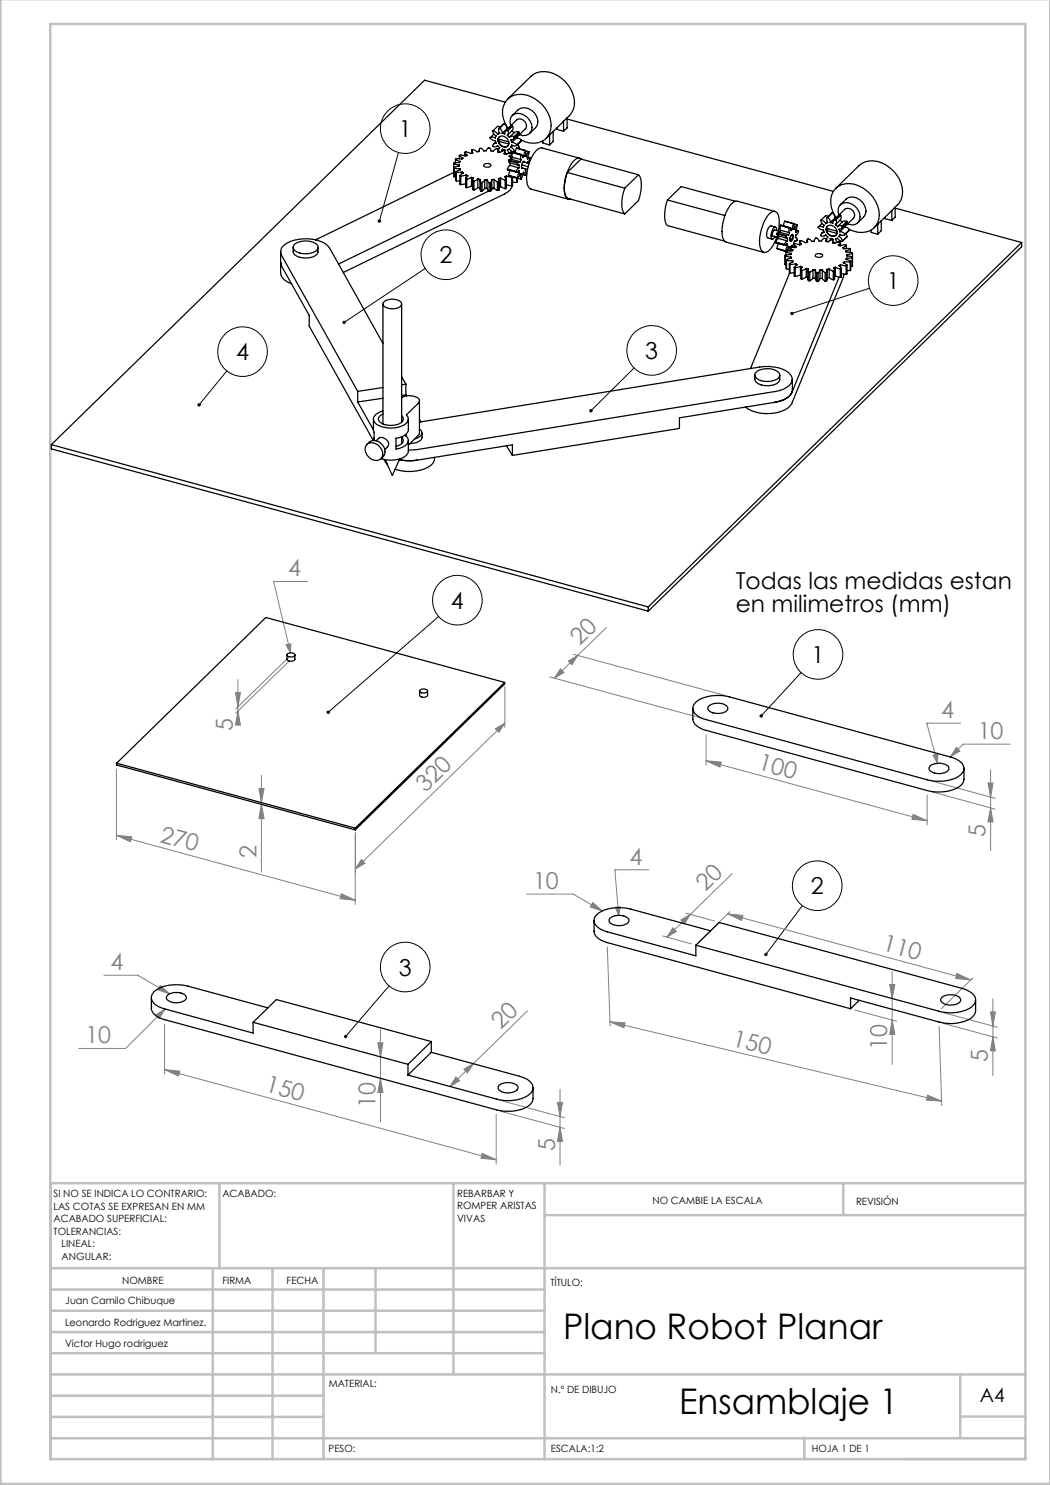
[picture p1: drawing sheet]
<svg xmlns="http://www.w3.org/2000/svg" width="210mm" height="297mm" viewBox="0 0 210 297" stroke-linecap="round" stroke-linejoin="round" font-family="sans-serif">
<g fill="none" stroke="#000" stroke-width=".2">
<path d="M79.7 30.5l-3.8 13.7M85.1 53.7l-16.3 10.8M173.9 57.6l-15.5 5.1M45.4 74.2l-5.6 6.8M126.8 73.6l-8.6 8.6M87.7 123.3l-22 19.1M160.2 134.5l-8 8.7M77.8 197.2l-8.7 10.1M160.5 181.1l-7.3 9.8"/>
<circle cx="81" cy="25.7" r="5"/>
<circle cx="89.2" cy="50.9" r="5"/>
<circle cx="178.6" cy="56.1" r="5"/>
<circle cx="48.5" cy="70.3" r="5"/>
<circle cx="130.3" cy="70.1" r="4.9"/>
<circle cx="91.5" cy="120.1" r="5"/>
<circle cx="163.6" cy="130.9" r="5"/>
<circle cx="163.4" cy="177.1" r="5"/>
<circle cx="81" cy="193.4" r="5"/>
</g>
<g fill="none" stroke="#808080" stroke-width=".2">
<path d="M61.5 116.3h-6.8l3.4 14.3M47.1 138.5h1l-.5 2.9zM47.6 135.9v6.5M57.2 129l1-.2-.1 1.8zM57.7 132.3l-10.6 10.4M57.7 131.4l-10.6 10.4M101 137.3v8.2M110 135.4l30.4 8.2M112.1 133.8l.7 .7-1.9 1.1zM113.7 132.2l1.8-1.1-1.1 1.9zM114.7 130.8l30.3 8.3M115.5 131.1l-4.6 4.5"/>
<path d="M121.3 125.5l-5.8 5.6M23.3 153.8v14.1M47.6 142.2l.5 2.8h-1zM51.8 157.7h1l-.5 2.8zM52.3 155.1v19.3M99.1 145.8l1.9-1.2-1.2 1.9zM101 144.6l-29.9 29.2M141.2 152.1l3.1 .3-.3 1zM141.2 147v6M141.2 152.1l44.2 12M185.4 159v6M186.3 156.2l12.7 3.5"/>
<path d="M186.3 158.4l12.7 3.4M186.6 151.1l1-.3-.1 1.8zM189.2 151.2h.1M191.3 149.5l.7 .7-1.9 1.1zM192.1 144.6h-6.8l2.2 8M197.6 156.6h1l-.5 2.8zM198.1 154v16.1M202 148.8h-9.3l-2.6 2.5M23.3 167.1l3.1 .3-.3 .9zM23.3 167.1l47.7 13M52.3 160.9l.5 2.8h-1zM68.3 178.7l2.7 1.4-3-.4z"/>
<path d="M71 166.8v14.1M71.1 166.5v8.1M72.3 171.9l.7 .7-1.9 1.2zM105.3 178.8h9.4l5.8 3.4M129.7 174h-6.7l.7 9.1M146.4 174.7l-8.3 8.2M182.6 162.9l2.8 1.2-3-.2zM198.1 161.6l.5 2.8h-1zM20.8 195h6.8l6.3 3.8M32 197.1l1.9 1.7-2.4-.9zM118.6 180.5l1.9 1.7-2.5-.8zM121.5 189.4l.5 15.8"/>
<path d="M123.1 181.5l1-.1-.4 1.7zM132.5 187.2l5.8 1.6M134.6 185.6l.7 .7-1.9 1.1zM136.2 184l1.9-1.1-1.2 1.8zM137.2 182.6l5.7 1.6M138.1 182.9l-4.7 4.5M145.5 182.8l3.1 .3-.3 1zM145.5 182.8l48.7 13.2M146 182.3l-6.4 6.3M177.9 196.9h1.1l-.6 2.8zM178.4 194.3v18.6M191.4 194.7l2.8 1.3-3.1-.3z"/>
<path d="M194.6 195.5l-6.3 6.3M198.6 199.8v15.3M31.1 203l1.9-1.1-1.2 1.8zM32.9 213.9l3.1 .3-.3 1zM32.9 204.8v10M32.9 213.9l66.3 18M33 201.9l-7.9 7.8h-9.3M33.9 202h.1M75.6 208.6h1l-.5 2.8zM76.1 215.7l.5 2.8h-1zM76.1 205.9v18.4M91.2 215.4l.7 .7-1.9 1.2z"/>
<path d="M92.8 213.9l1.9-1.2-1.2 1.9zM105.5 202.2l-15.5 15.1M112 217.9v15.1M122 204.4l3 .2-.2 1zM122 204.4l66.3 15.8M171 202l8.3 2.3M178.4 204l.6 2.9h-1.1zM185.5 219l2.8 1.2-3-.2zM187.8 205.3l.5 15.8M188.7 202.5l10.8 3M188.7 204.7l10.8 2.9M198.1 202.4h1l-.5 2.8z"/>
<path d="M198.6 207.4l.5 2.8h-1zM96.4 230.7l2.8 1.2-3-.2zM99.2 222.8v10M100.1 220.1l12.8 3.5M100.1 222.2l12.8 3.5M111.5 220.5h1l-.5 2.8zM112 225.5l.5 2.8h-1z"/>
</g>
<g fill="none" stroke="#c0c0c0" stroke-width=".5">
<path d="M.1 -.1v296.9h209.9v-296.9M10.1 4.8h195v287h-195zM43.9 236.6v17M90.7 236.6v38.3M108.9 236.6v55.3M168.7 236.6v6.3M205.1 236.6h-195v55.3M10.1 253.6h195M10.1 257.9h98.8M42.5 253.6v38.3M54.5 253.6v38.3M64.7 253.6v38.3"/>
<path d="M75.1 253.6v17M108.9 243h96.2M10.1 270.6h98.8M10.1 266.4h98.8M10.1 262.1h98.8M10.1 279.1h54.6M10.1 274.9h195M192.1 274.8v12.7M10.1 287.7h195M10.1 283.4h54.6M160.9 287.5v4.3M192.1 283.3h13"/>
</g>
<path d="M117.9 81.9v.5l.3-.2-.3 .2a.35 .35 0 0 0 .5 0 .35 .35 0 0 0 0-.5 .35 .35 0 0 0-.5 0zM75.6 44a.35 .35 0 0 0 .2 .6l.1-.4-.1 .4a.35 .35 0 0 0 .4-.5 .35 .35 0 0 0-.6-.1zM68.6 64.2l-.1 .2v.3l.3-.2-.3 .2a.34 .34 0 0 0 .5 0 .34 .34 0 0 0 .1-.4 .34 .34 0 0 0-.5-.1zM158.1 62.5v.3l.3-.1-.3 .1a.34 .34 0 0 0 .5 .2 .34 .34 0 0 0 0-.6 .34 .34 0 0 0-.5 .1zM39.5 80.7v.3l.1 .2 .2-.2-.2 .2a.35 .35 0 0 0 .5 0 .35 .35 0 0 0-.1-.5 .35 .35 0 0 0-.5 0zM152 142.9l-.1 .5 .3-.2-.2 .2a.34 .34 0 0 0 .5 0 .34 .34 0 0 0 0-.4 .34 .34 0 0 0-.5-.1zM153 190.6l-.2 .3 .2 .3 .2-.3-.2 .3a.34 .34 0 0 0 .4-.1 .34 .34 0 0 0 0-.4 .34 .34 0 0 0-.4-.1zM65.4 142.2l-.1 .4 .4-.2-.3 .3a.33 .33 0 0 0 .5 0 .33 .33 0 0 0 0-.5 .33 .33 0 0 0-.5 0zM68.9 207.1v.5l.2-.3-.2 .3a.34 .34 0 0 0 .5-.1 .34 .34 0 0 0-.1-.4 .34 .34 0 0 0-.4 0z" fill="#000"/>
<g fill="#808080">
<path d="M186.6 151.1l.9 1.5 .1-1.8zM191.3 149.5l-1.2 1.8 1.9-1.1zM123.1 181.5l.6 1.6 .4-1.7zM118.6 180.5l-.6 .9 2.5 .8zM57.2 129l.9 1.6 .1-1.8zM32 197.1l-.5 .8 2.4 .9zM31.1 203l.7 .7 1.2-1.8z"/>
<path d="M134.6 185.6l.7 .7-1.9 1.1zM136.2 184l1.9-1.1-1.2 1.8z"/>
<path d="M72.3 171.9l.7 .7-1.9 1.2zM99.1 145.8l1.9-1.2-1.2 1.9z"/>
<path d="M113.7 132.2l1.8-1.1-1.1 1.9zM112.1 133.8l.7 .7-1.9 1.1zM92.8 213.9l1.9-1.2-1.2 1.9zM91.2 215.4l.7 .7-1.9 1.2z"/>
<path d="M47.6 142.2l.5 2.8h-1zM47.1 138.5h1l-.5 2.9z"/>
<path d="M197.6 156.6h1l-.5 2.8zM198.1 161.6l.5 2.8h-1zM177.9 196.9h1.1l-.6 2.8zM178.4 204l.6 2.9h-1.1zM198.1 202.4h1l-.5 2.8zM198.6 207.4l.5 2.8h-1zM51.8 157.7h1l-.5 2.8zM52.3 160.9l.5 2.8h-1zM75.6 208.6h1l-.5 2.8zM76.1 215.7l.5 2.8h-1zM111.5 220.5h1l-.5 2.8zM112 225.5l.5 2.8h-1z"/>
<path d="M141.2 152.1l3.1 .3-.3 1zM182.6 162.9l2.8 1.2-3-.2zM145.5 182.8l3.1 .3-.3 1zM191.4 194.7l2.8 1.3-3.1-.3zM23.3 167.1l3.1 .3-.3 .9zM68.3 178.7l2.7 1.4-3-.4zM32.9 213.9l3.1 .3-.3 1zM96.4 230.7l2.8 1.2-3-.2z"/>
<path d="M122 204.4l3 .2-.2 1zM185.5 219l2.8 1.2-3-.2z"/>
</g>
<g fill="none" stroke="#000" stroke-width=".25">
<path d="M101.5 19.8l4.7-4.5a4.7 4.7 0 0 1 6.1 .4 5.8 5.8 0 0 1 2.3 6.4l-.4 .7-.8 .8M90.7 32.8l1.1 .2v.2M90.7 32.8l.1 2.5M90.7 34.5l-27.6 13.5M90.8 33.6l1.2 .1M90.8 35.3l.4 .1M90.8 33.6v1.7M91.1 31.9l.9 .4a.33 .33 0 0 1-.5 .2l-.7 .1-.1 .2M91.1 31.9v.7M91.2 34.3l.1 .2M91.2 34.3l.1 1.9M91.3 34.5v1.7"/>
<path d="M91.8 33.2l-1.1 .3 .1 .1M91.8 33.1v.1M91.9 31.1l.7 .5-.2 .2-1.1-.1-.2 .2M91.9 31.1v.6M92 35.1l.1 .1M92 33.7l.1 .2-.9 .4M92 35.1v1.7l.1 .1M92 36.2h-.7M92 33.7v.3M92.1 35.2v1.7M92.5 34.4l.1 .1a.31 .31 0 0 1-.4 .4l-.2 .2M92.5 34.4l-1.2 .1"/>
<path d="M92.5 34.4v.3M93 30.5l.5 .5-.4 .2-.9-.2-.3 .1M93 30.5v.6M93.1 35.7l.2 .1M93.1 35.7v1.8h.2M93.1 36.8l-1 .1M93.2 35l.4 .2-.5 .5M93.2 35l-1.1 .2M93.2 35v.5M93.3 35.8v1.7M94.3 35.5l.4 .1-.2 .6 .3 .1M94.3 35.5l-1 .3"/>
<path d="M94.3 37.2l-1 .3M94.3 37.2h.2M94.3 35.5v1.7M94.4 30.1v.6M94.5 37.9l.3 .1M94.5 37.8v.1M94.5 36.1v1.8M94.8 36.3v1.7M95.6 35.8l.4 .1 .1 .6M95.6 35.8l-.8 .5M95.6 37.5l-.8 .5M95.6 37.5l.4 .1"/>
<path d="M95.6 35.8v1.7M95.8 30.1v.2M96 36.1v1.7l.1 .4M96.1 36.5h.3M96.1 38.2h.3M96.1 36.5v1.7M96.4 36.5v1.7M96.8 32.9l.4-.2h.5l.5 .4a.96 .96 0 0 1-1.5 0zM96.9 35.9l.5 .1M96.9 35.9l-.5 .6M96.9 37.7l-.5 .5M96.9 37.7h.5"/>
<path d="M96.9 35.9v1.8M97.4 36l.4 .5M97.4 37.7l.4 .6M97.4 36v1.7M97.8 38.2l-30.1 14.6M97.8 36.5h.3M97.8 36.5v1.8M98 27.5v.2a1.1 1.1 0 0 0 1.1 .4l.1 .5a.45 .45 0 0 0-.5 .2 .45 .45 0 0 0 0 .5l.4 .1 .4-.3M98.1 38.2l-.3 .1M98.1 36.5v1.7M98.4 36v1.8l-.3 .4M98.6 26.2h-.1a1.16 1.16 0 0 0 .7 1l-.1 .4a.84 .84 0 0 0-1.1-.1"/>
<path d="M98.6 26.2a1.19 1.19 0 0 1 .9 .6M98.8 26.8l-.8 .7M98.8 35.9l.7 .5M98.8 35.9h-.2a.24 .24 0 0 0-.3 .1 .24 .24 0 0 0 0 .2l-.2 .3M98.8 37.6l.7 .5M98.8 37.6h-.4M98.8 35.9v1.7M98.8 37.6l-.5 .3M99.1 28.4l-.4 .4M99.5 36.4v1.7M99.5 29.1l.4 .4M99.5 29.1l-.1 .1"/>
<path d="M99.6 30.1v.3M99.7 28.3a1.35 1.35 0 0 0 1.9 .9M99.8 36.3l-.3 .1M99.8 38.1h-.3M99.8 36.3v1.8M99.8 36.1v2M99.8 25.6a.92 .92 0 0 0 .1 1.1l-.4 .1M99.8 25.6h.1M99.8 27.4l-.1 .4 2 .6M99.9 26.5l-.4 .3M99.9 27.3a1.3 1.3 0 0 1 1.5 .4 1.3 1.3 0 0 1 .1 1.6 1.3 1.3 0 0 1-1.5-.4 1.3 1.3 0 0 1-.1-1.6zM99.9 29.5l-.2 .4 .1 .5"/>
<path d="M99.9 25.6a1.15 1.15 0 0 1 .5 1.1M99.9 27.9l-.2 .4 2.1 .5M99.9 29.5v.1M100 25.5l-.5-.2-.9 .9M100.1 35.6l.9 .4M100.1 35.6l-.1 .1a.2 .2 0 0 0-.3 .1 .2 .2 0 0 0 .1 .2v.3M100.1 37.3l.9 .4M100.1 37.3l-.3 .1M100.1 35.6v1.7M100.4 30.3v-.5l.2 .1a.31 .31 0 0 1 .4 .1 .31 .31 0 0 1 0 .4l.3 .4M100.8 29.9l-.4 .3M100.9 24.7a1.15 1.15 0 0 1 .5 1"/>
<path d="M100.9 24.7l-1.1 .9M100.9 24.7l-1 .9M101 30.1l-.8 .3a.36 .36 0 0 1-.5 0 .36 .36 0 0 1-.1-.5v-.1a.81 .81 0 0 0-1 .4h-.2a.23 .23 0 0 1-.3 0 .23 .23 0 0 1 0-.3 .47 .47 0 0 0-.5-.3 .47 .47 0 0 0-.3 .6h-.5a.8 .8 0 0 0-.8-.5l-.1 .1a.43 .43 0 0 1-.3 .6 .43 .43 0 0 1-.5-.3h-.1a.36 .36 0 0 0-.6-.1 .36 .36 0 0 0 .2 .6l-.4 .1-1-.3-.2 .1M101 30.4l-.2 .3 .3 .2a1.41 1.41 0 0 1 1.3-.2M101 36v1.7M101 20.4l-16.1-4.4-74.6 72.9M101.1 30.6v.3M101.3 35.2l1 .3M101.3 35.2l-.4 .1 .4 .6-.3 .1M101.3 35.2v2.4l-.3 .1M101.3 36.9l1 .3M101.4 25.7l.2 .1"/>
<path d="M101.4 25.7l-1 1M101.5 26.1a.62 .62 0 0 0-.5 .7l-.6-.1M101.5 26.1h.1M101.5 33.8v.1M101.5 33.9l1.8 .5M101.5 33.8l1.8 .5M101.5 25.7l1.8-1.7a1.29 1.29 0 0 1 1.6 .2 1.29 1.29 0 0 1 .2 1.6l-1.8 1.7M101.6 26.1a.82 .82 0 0 1-.1 1l.1 .1a.27 .27 0 0 0 .3 .3 .27 .27 0 0 0 .3-.2h.6M101.6 25.7a4.5 4.5 0 0 1 .4-6.3 5.3 5.3 0 0 1 6.4 1.5 5.2 5.2 0 0 1 1.1 6.4 4 4 0 0 1-5.2 .7M101.7 32.1l.2 .5 1.8 .5M101.7 35.1l1.8 .5M101.7 32.1l1.8 .5"/>
<path d="M101.8 32l-.1 .1M101.8 32l.3-.2 1.8 .5M101.8 32l1.7 .5M102 33.1l-.3 .2-.2 .5M102 34.1l-.3 1M102 33.1l1.8 .5M102.1 32.6l-.1 .5M102.2 29.5a.83 .83 0 0 1 .6 .9M102.2 25.1a1.7 1.7 0 0 1 .3-2.1 1.7 1.7 0 0 1 2.1-.1 2.68 2.68 0 0 1 1.5 3.6 1.87 1.87 0 0 1-2.2 .4M102.3 30.3l-.4 .4M102.3 35.5l.2-.2v1.8l-.2 .1M102.3 28.5h.4l.7 .5"/>
<path d="M102.3 35.5v1.7M102.4 30.8l-.6 .5 .3 .1 .3-.1M102.4 26.2l.4 .4M102.4 30.5l.1 1M102.4 25.1l.1 .1M102.4 25.1l-.2 .1-1.1 1M102.4 26.1l-.9 1M102.4 30.5l1.8 .5M102.4 25.1l-.9 1M102.4 23.1a3 3 0 0 1 2.8-1.5 2.71 2.71 0 0 1 2 3.8l-1.3 1.3M102.4 37.1a2.44 2.44 0 0 1-1.5 1.7l-32.2 15.7M102.5 30.4l-.1 .1"/>
<path d="M102.5 30.4l1.8 .5M102.5 31.5l-.2 .4M102.5 31.5l1.7 .4M102.5 30.4l1.7 .5M102.5 36.4l.9 .1M102.5 25.2a.72 .72 0 0 1-.1 .9M102.5 35.4l1.7 .4M102.5 25.2l-.9 .9M102.5 29.1l-.3 .4M102.8 27.3l.1 .1M102.8 30.4l-.7-.4a.32 .32 0 0 0-.3-.2 .32 .32 0 0 0-.3 .1l.2 .8M102.9 27.4a.62 .62 0 0 1-.7 .6l.1 .5"/>
<path d="M103.1 30.2l-.3 .2M103.2 27.3l.1 .3M103.3 34.4h.3l.2-.3 .1 .4M103.3 34.3v.1M103.3 27.6a1.15 1.15 0 0 1 1 .5M103.3 27.6l-1 .9M103.3 29.6l-.3 1M103.3 29.6l1.8 .5M103.3 27.5l.2 .1M103.4 29v.1M103.4 29.1a.84 .84 0 0 1-1.1-.1l-.1 .5M103.4 35.6v.9"/>
<path d="M103.5 35.7l-.1 .8M103.5 35.6h.1M103.5 32.6a.29 .29 0 0 0 .1 .3 .29 .29 0 0 0 .3 .1l-.1 .6M103.5 35.6l.5-.9 .2 .1v1M103.5 32.5v.1M103.5 28.9l.3 .6M103.5 34.4l.4 .1M103.6 35.7h-.1M103.8 26.4v.1M103.8 26.4l-.5-.1-.3 .1-1 1M103.8 26.4l-1 .9M103.8 33.6l-.2 .1-.3 .6"/>
<path d="M103.8 26.5l-.1 .3-1 1M103.8 29.5h.1M103.8 26.5l-.9 .9M103.8 29.5l-.2 .2M103.9 34.5l-.4 1.1M104 34.7l.2 .1M104.2 31v.9M104.2 31.9l-.2 .6a.26 .26 0 0 0-.2-.2 .26 .26 0 0 0-.3 .2M104.2 30.9v.1M104.2 30.9l.3 .2v.4l.3-.2M104.3 28.1l-.9 1M104.3 28.1l-.9 .9"/>
<path d="M104.4 33.6l1.1 .3M104.4 33l1.2 .3M104.5 31.2l.3 .1M104.5 34.9l.5 .1M104.6 32.4l1.2 .3M105 32.5l-.1-.2a1.06 1.06 0 0 0-.5 1.4h.2M105.1 30.1l-.3 1.2M105.1 31.1v.1M105.1 30.1h.1M105.1 30.1v1M105.1 30.2l.7 .1M105.2 33.8l-.1 .2 .1 .4a.4 .4 0 0 1-.2 .6l-.2-.6-.3 .3-.1 .7-.2 .4"/>
<path d="M105.5 31.4l.5 .1M105.8 30.3l-.4 1.2 .1 .4a.33 .33 0 0 1 .2-.3 .33 .33 0 0 1 .3 0l-.5 1M105.8 30.3l-.5 1-.2-.2M108.6 28.1v.5l1.3 .4M109.9 27l-.7 .7M109.9 27v2M110.6 26.3l-.7 .7M110.6 26.3v2l-.7 .7M111.4 25.5v.4l1.3 .3M112.7 24.2l-2.1 2.1M112.7 24.2v2M113.4 23.6l-.7 .6"/>
<path d="M113.4 23.6v2l-.7 .6M113.4 23.8l53.3 14.5M113.5 34.5l-.3 .8a5.1 5.1 0 0 0 .3 4.3l11.5 3.2M113.5 34.5l11.5 3.1M113.5 34.5l2.7-2.7 11.5 3.2M115.9 31.6l-7.5-2a2.41 2.41 0 0 0-2.1 1.9 7.6 7.6 0 0 0-.6 5.9l.5 .4 7.5 2.1M116.3 31.9a.8 .8 0 0 0-1.3 0 7.9 7.9 0 0 0-1.8 7.5l.3 .4h.6M125 37.6a6.9 6.9 0 0 0-.3 4.9l.3 .3M127.7 35a4.3 4.3 0 0 1 .4 3.5l-.4 1.6-2.7 2.7M127.7 35l-2.7 2.6M167.1 37.7l4.7-4.6a4.7 4.7 0 0 1 6.1 .4 5.8 5.8 0 0 1 2.3 6.5l-.4 .6-.8 .8M56.1 52.5l.2 .7z"/>
<path d="M56.1 50.3v4.3a2.78 2.78 0 0 0 2.2 2.2M56.3 53.2l5.5 9.9v2.1l12.8 22.9M58.6 49.5v.8a2.33 2.33 0 0 0 2.7 1.3 2.04 2.04 0 0 0 2.3-1.3v-.8M59 48.8a3.9 3.9 0 0 1 4.4 .2 .84 .84 0 0 1-.4 1.3 3.7 3.7 0 0 1-4.3-.5v-.7zM133.5 40l-.5 2.4a3.7 3.7 0 0 0 .5 2.7l11.4 3.1M133.5 40l11.5 3.1M133.5 40l2.7-2.7 10.9 2.9M155 42.3l-7.5-2.1a1.33 1.33 0 0 0-1.3 .7 8.9 8.9 0 0 0-1.6 6.7l.4 .8 7.8 2.1M155.1 45.4l-.9-.2a1.8 1.8 0 0 0-.6 2.4l.8 .2M155.2 48.4v.1M155.2 48.5l1.8 .6M155.2 48.4l1.7 .5"/>
<path d="M155.2 48.5l1.7 .5M155.2 47.3h-.3l.8 .2M155.4 46.1l-.1-.4-.3-.3a2.04 2.04 0 0 0-.6 2.4h.2l.4-.4M155.4 46.8l.2 .4 1.8 .5M155.4 49.7h.1M155.4 46.8l1.8 .4M155.4 49.7l1.8 .5M155.4 46.6v.2M155.4 46.6l.4-.2 1.8 .5M155.4 46.6l1.8 .5M155.7 47.7l-.5 .7M155.7 48.7l-.3 1"/>
<path d="M155.7 46.2l.1-.9a3.6 3.6 0 0 0-.6-2.9 1.22 1.22 0 0 0-1.5 .6 8.9 8.9 0 0 0-1.6 6.6 .92 .92 0 0 0 .6 .9 .92 .92 0 0 0 1-.3 5.9 5.9 0 0 0 1.7-2.8M155.7 47.7l1.7 .5M155.8 47.2l-.1 .5M156 46.3l-1.1-.3a.97 .97 0 0 0-.3 1.3l.4 .1M156.1 45.1v1M156.1 45.1l1.8 .5M156.1 49.9l1.1 .4M156.1 45v.1M156.1 45l1.9 .5M156.1 46.1l-.1 .4M156.1 46.1l1.8 .4M156.1 45l1.8 .5"/>
<path d="M156.9 49a.36 .36 0 0 0 .5-.3l.1 .4M156.9 48.9v.1M157 44.3l-.3 .9M157 44.3l1.8 .4M157 44.3l1.7 .4M157 51.1l.1 .1M157 51.1l.1 1.8M157.1 51.2l1.1 .2M157.1 52.9l.1 .1M157.1 51.2v1.7M157.2 47.2a.27 .27 0 0 0 0 .4 .27 .27 0 0 0 .3 0l-.1 .6M157.2 47.1v.1"/>
<path d="M157.2 50.4l1 .3v.2l-1.2 .2M157.2 49l.3 .1M157.2 50.4v.6M157.2 52l.1 .1M157.2 52l.1 1.8M157.3 52.1h1.2M157.3 53.8h.6M157.3 52.1v1.7M157.4 48.2l-.5 .7M157.5 49.1l-.3 1.1M157.7 49.4h.1M157.8 50.2l.1-.8-.2-.1-.5 .9"/>
<path d="M157.9 45.6v.9M157.9 52.8l.1 .1M157.9 52.8v1.7l.1 .1M157.9 46.5l-.2 .6a.26 .26 0 0 0-.3-.2 .26 .26 0 0 0-.2 .2M157.9 45.5v.1M157.9 45.5l.2 .2 .1 .4 .2-.2M157.9 54.6l-7.8 19.1M158 48.1h.1M158 52.9v1.7M158.2 49.8l.4 .1-.2 .3h-1l-.2 .2M158.2 45.8l.2 .1M158.2 51.4l.1 .2-1.1 .4"/>
<path d="M158.2 51.4v.2M158.3 47l.3-.1a1.06 1.06 0 0 1-.5 1.4l-.1-.6zM158.3 47h.2l.1 .1v.5l-.6 .5 .1-.7zM158.3 46.9l.2 .1M158.5 49.5l-.1-.5-.2 .3-.2 .9M158.5 52.1l.2 .2-.8 .5M158.5 52.1v.3M158.7 44.7l-.3 1.2M158.7 44.7h.1M158.7 45.8h.1M158.8 44.7l-.1 1.1 .2 .1 .5-1M158.8 44.8l.6 .1"/>
<path d="M158.8 49l.5 .4-.2 .1-.9-.1M158.9 53.5l.1 .1M158.9 53.5v1.7l.1 .1M158.9 54.5l-.9 .1M158.9 48.2l.2 .1M159 53.6v1.7M159.1 47.5h.1M159.1 52.7l.4 .2-.6 .6M159.1 52.7l-1.1 .2M159.1 52.7v.4M159.2 46l.4 .1M159.4 44.9l-.1 .7-.2 .5 .1 .4v-.1a.25 .25 0 0 1 .2-.3 .25 .25 0 0 1 .3 .1l-.3 .7-.2 .1-.1 .5a.39 .39 0 0 1 .4 .4 .39 .39 0 0 1-.5 .4l-.1-.2-.2 .5 .1 .9"/>
<path d="M159.9 48.2l.4 .6-.4 .2-1.1-.2M159.9 48.2h.1a1.32 1.32 0 0 1 1.2 .3h.1a.2 .2 0 0 0 .2-.1 .2 .2 0 0 0-.1-.2v-.3a.59 .59 0 0 1 .9 .3l.6 .1M159.9 48.2v.8M160.1 53.3l.4 .1-.3 .6M160.1 53.3l-1.1 .3M160.1 53.3v1.7l-1.1 .3M160.2 54l.2 .1M160.2 54v1.7l.2 .1M160.4 54.1v1.7M161.3 53.7h.1a.2 .2 0 0 1 .3 .1 .2 .2 0 0 1-.1 .3l.1 .3M161.3 53.7l-.9 .4M161.3 55.4l-.9 .4"/>
<path d="M161.3 55.4l.3 .1M161.3 53.7v1.7M161.4 48.1v.4M161.6 54.1l.1 2M161.7 54.4h.3M161.7 56.1l.3 .1M161.7 54.4v1.7M162 54.4v1.8M162.6 53.9l.5 .1M162.6 53.9l-.6 .5M162.6 55.6l-.6 .6M162.6 55.6l.5 .1"/>
<path d="M162.6 53.9v1.7M162.9 48.3v-.1a.45 .45 0 0 1 .4-.6 .45 .45 0 0 1 .5 .4v.2h.2a.37 .37 0 0 0 .5-.3 .4 .4 0 0 1 .6-.2 .4 .4 0 0 1 .1 .6M162.9 48.2v.1M163.1 54l.2 .6M163.1 55.7l.2 .6M163.1 54v1.7M163.1 50.9l.8-.2a.59 .59 0 0 1 .6 .4 .95 .95 0 0 1-1.4 0zM163.3 54.6h.3M163.3 56.3h.3M163.3 54.6v1.7M163.6 54.6v1.7M163.7 45.4v.1a1.1 1.1 0 0 0 1 .5l.2 .5a.45 .45 0 0 0-.6 .1 .45 .45 0 0 0 0 .6h.4l.4-.2"/>
<path d="M164 54l-.4 .6M164 55.7l-.4 .6M164 55.7h.5M164 54v1.7M164.2 44l-.1 .1a1.14 1.14 0 0 0 .8 .9l-.2 .5a.84 .84 0 0 0-1-.1M164.2 44a1.16 1.16 0 0 1 .9 .7M164.4 44.7l-.7 .7M164.5 54l.5 .5M164.5 54h-.5M164.5 55.7l.5 .5M164.5 54v1.7M164.7 46.2l-.4 .5"/>
<path d="M165 54.5h.3M165 54.5v1.7M165.1 47l.5 .4M165.1 47v.1M165.2 48.1v.2M165.3 56.2h-.3M165.3 46.1a1.31 1.31 0 0 0 1.9 .9M165.3 46.1l2.1 .6M165.3 54.5v1.7M165.4 54.1l-.1 2.1M165.5 43.5a.92 .92 0 0 0 .1 1l-.5 .2M165.5 43.5h.1"/>
<path d="M165.5 45.3l-.2 .4 2.1 .5M165.5 44.4l-.4 .3M165.5 45.2a1.3 1.3 0 0 1 1.6 .3 1.3 1.3 0 0 1 0 1.6 1.3 1.3 0 0 1-1.5-.3 1.3 1.3 0 0 1-.1-1.6zM165.6 43.5a1.15 1.15 0 0 1 .5 1M165.6 47.4a.79 .79 0 0 0-.2 .9M165.6 47.4h-.1M165.6 45.8l-.3 .3M165.6 43.3l-.5-.2-.9 .9M165.8 53.8l.9 .5M165.8 53.8l-.4 .1-.1 .6M165.8 55.5l.9 .4M165.8 55.5l-.4 .1"/>
<path d="M165.8 53.8v1.7M166 48.1l.1-.4 .2 .1a.34 .34 0 0 1 .3 .4l.3 .5M166.4 47.8l-.3 .2M166.5 42.6a1.08 1.08 0 0 1 .5 1M166.5 42.6l-1 .9M166.5 42.6l-.9 .9M166.6 47.9h-.3l-.6 .5-.5-.1M166.7 48.3l-.2 .3 .4 .1M166.7 54.3v1.6M166.7 48.4v.2M166.9 54.1v1.8h-.2M167 43.6h.2"/>
<path d="M167 43.6l-.9 .9M167.1 53.4l1 .4M167.1 53.4l-.4 .2 .2 .6-.2 .1M167.1 55.2l1 .3M167.1 55.2h-.2M167.1 43.9a.62 .62 0 0 0-.5 .8l-.5-.2M167.1 43.9l.1 .1M167.1 53.4v1.8M167.1 43.6l1.8-1.7a1.29 1.29 0 0 1 1.6 .2 1.29 1.29 0 0 1 .2 1.5l-1.8 1.8M167.2 44a.78 .78 0 0 1-.1 .9l.2 .2a.29 .29 0 0 0 .2 .2 .29 .29 0 0 0 .3-.1h.7M167.2 43.6a4.8 4.8 0 0 1-.2-5.8 4.6 4.6 0 0 1 6.3 .3 5.8 5.8 0 0 1 2.2 6.4 3.6 3.6 0 0 1-4.7 1.7l-.9-.3M167.8 47.3a1.16 1.16 0 0 1 .7 .9"/>
<path d="M167.8 43a1.71 1.71 0 0 1 .3-2.1 1.71 1.71 0 0 1 2.2-.1 2.7 2.7 0 0 1 1.4 3.6 1.74 1.74 0 0 1-2.2 .4M167.8 55.5l-9.4 23a4.3 4.3 0 0 1-3.5 2M167.9 48.1l-.3 .3M168 46.4h.3l.7 .4M168 44l.4 .4M168 43l.1 .1M168 43l-1.2 1.1M168 43l-.9 .9M168.1 41a3 3 0 0 1 2.8-1.6 2.91 2.91 0 0 1 2.2 3.4l-.2 .4-1.3 1.4M168.1 53.8v1.7M168.1 52.9l1.1 .3M168.1 52.9l-.3 .2 .5 .6"/>
<path d="M168.1 48.4l-.2-.1-1 .4M168.1 48.4l-.5 .6 .4 .2 .8-.2 .5 .1M168.1 48.4v.7M168.1 52.9v.5M168.1 43.1l.1 .7-1.1 1.1M168.1 43.1l-.9 .9M168.1 47l-.3 .3M168.3 53.7l-.2 .1M168.3 53.7v1.7l-.2 .1M168.3 54.7l.9 .2M168.5 45.2v.1M168.5 48.3a1.19 1.19 0 0 1-1-.7l-.4 .2 .2 .7"/>
<path d="M168.5 45.3a.56 .56 0 0 1-.7 .5l.2 .6M168.5 48.2v.1M168.8 54.8l-.1 .7-10.3 25.2a4.8 4.8 0 0 1-4 2 7.6 7.6 0 0 1-5.3-1.3M168.8 45.2l.1 .3M168.9 52.3l1.1 .1M168.9 52.3l-.3 .3 .8 .4M168.9 45.5a1.03 1.03 0 0 1 1 .4M168.9 52.3v.4M168.9 45.5l-.9 .9M168.9 45.3l.2 .1M169 46.8v.2M169 47a.92 .92 0 0 1-1-.2l-.2 .5"/>
<path d="M169.2 46.7l.2 .6M169.2 53.2v1.7M169.3 49.1l-.2 .2a.31 .31 0 0 0-.4 .4l.1 .1 1.2-.1 .1 .1M169.3 49.1v.6M169.3 51.6l-.1 .3 .9 .3M169.3 51.6v.3M169.4 44.3v.1M169.4 44.3h-.8l-1 1M169.4 44.3l-.9 .9M169.4 53l-.2 .2M169.4 51.2l1.1 .2v.1M169.4 53v1.7l-.2 .2"/>
<path d="M169.4 54.1h.6M169.4 51.1v.1M169.4 44.4l-.1 .3-1 1M169.4 47.3l-.9 1M169.4 44.4l-.9 .9M169.4 47.3l-.9 .9M169.9 45.9l-.9 1.1M169.9 45.9l-.9 .9M170 52.4v1.7M170.1 49.8l-1 .4 .2 .2 .8 .1h.4v.2M170.1 49.8v.7M170.1 52.2l-.1 .2"/>
<path d="M170.1 52.2l-.1 1.9M170.5 51.5l-1.2 .1M170.5 53.3h-.4M170.5 51.5v1.8M170.5 50.7l-1.1 .2v.3M170.5 50.7v2.6M174.2 46v.5l1.3 .3M175.5 44.8l-.7 .7M175.5 44.8v2M176.2 44.2l-.7 .6M176.2 44.2v1.9l-.7 .7M177 43.4v.3l1.4 .4"/>
<path d="M178.4 42.1l-2.2 2.1M178.4 42.1v2M179 41.4l-.6 .7M179 41.4v2l-.6 .7M179 41.6l25.3 6.9M204.3 48.5l-74.7 72.9M204.3 48.5v.9l-74.7 72.8M71.5 78.3v2.1M76.6 68.7l-10.7-19.1a5.3 5.3 0 0 0-4.2-1.8 6.4 6.4 0 0 0-5.4 1.8l-.2 .9 .2 .5 15.2 27.3M76.6 60.8v24M76.6 79.7l-5.1 .7M76.6 77.5l-5.1 .8"/>
<path d="M76.8 60.3a2.89 2.89 0 0 1 3.4 .1l.1 .3a1.7 1.7 0 0 1-2.2 1 1.64 1.64 0 0 1-1.5-.8zM80.3 79.5a3.2 3.2 0 0 1 3.4 .2l.2 .6-.2 .3-2.4 2.4a1.17 1.17 0 0 1-.4 1.9 5.5 5.5 0 0 1-6-.4 1.2 1.2 0 0 1 .7-1.9l1-.4M80.3 60.8v23.7M80.3 75.3l.9 1.5M81.2 79l-.9 .1M81.2 79l.1 .2M81.2 76.8l-.9 .2M81.2 76.8v2.2M151 75v.9a2.33 2.33 0 0 0 2.6 1.2 2.55 2.55 0 0 0 2.3-1l.1-1.1M151.3 74.3a3.9 3.9 0 0 1 4.5 .2 .86 .86 0 0 1-.4 1.3 3.7 3.7 0 0 1-4.3-.5l-.1-.3zM158.5 75.9v2.1a2.26 2.26 0 0 1-1.8 2l-1.8 .5M10.3 88.9l119.3 32.5"/>
<path d="M10.3 88.9v.9l119.3 32.4M71.5 80.4l3.2 5.6M73.4 88.9a1.92 1.92 0 0 1 3.3 .4 1.74 1.74 0 0 1-.5 2.5M73.5 88.8a2.12 2.12 0 0 1 2.4 .5 2.12 2.12 0 0 1 .3 2.4 1.93 1.93 0 0 1-3-1.1 1.47 1.47 0 0 1 .3-1.8zM74.7 85.9l.1 .6v1.6M74.7 83.8v2.1M74.8 87.6l-.1 .5M75.2 88.2a1.25 1.25 0 0 1 1.1-.7 1.49 1.49 0 0 1 1.4 1.5l-.1 .3-.6 .6M76.6 82.8a.99 .99 0 0 0-.9 .9 .99 .99 0 0 0 .7 1 4 4 0 0 0 4.1-.4 .8 .8 0 0 0-.2-1.2M76.8 91.9l.7 1.1M79.9 91.9a9.2 9.2 0 0 0 3.5 .1M79.9 91.8l-1.4 3.3-1.5-3.2"/>
<path d="M79.9 92l1.6 .1 1.9-.1M80.3 87.5a.84 .84 0 0 1 .3 .8 .84 .84 0 0 1-.6 .6l-.8 .3M80.3 87.3v1.4M81 87l.3 .3M81.3 86.8v.5M81.7 83.8v2.1a2.4 2.4 0 0 1-2.5 1.8v2.1a2.35 2.35 0 0 0 2.5-1.8l-.4-.7M81.7 88.1v2.1a2.08 2.08 0 0 1-2 1.7 6.3 6.3 0 0 1-3.5-.2M83.9 80.1v6.7l-2.2 2.2M83.9 85.8a.81 .81 0 0 1 .3 1.3l-1.2 .7M83.9 84.4l68-11a7.8 7.8 0 0 1 5.9 1.2 1.64 1.64 0 0 1-.5 2.9l-.6 .4-1.8 .4-71.5 11.6-1.7 .1M83.9 83.9l.3 .5M84.4 86.6v.9a2.16 2.16 0 0 1-2.4 1.2"/>
<path d="M86.9 91.5a1.73 1.73 0 0 1-1.2 1.9 8.6 8.6 0 0 1-6.7 .4M101.3 89.1l1.2 2M102.5 91.1v-2.1l-19.1 3M154.9 80.5l-19 3.1v2.1l-33.4 5.4M57.4 131v.8a.95 .95 0 0 0 1.6 0v-.8M57.5 130.8a.96 .96 0 0 1 1.5 .3 1.01 1.01 0 0 1-1.6-.1zM83.9 138.2v.9a1 1 0 0 0 1.6 0v-.9M84 138a1.03 1.03 0 0 1 1.5 .3 1.01 1.01 0 0 1-1.6-.1zM100.9 136.5l-47.7-13-29.9 29.1M100.9 136.5l-29.9 29.1M100.9 136.5v.3l-29.9 29.2M129.6 121.4v.8"/>
<path d="M23.3 152.6l47.7 13M23.3 152.6v.4l47.7 13M138.6 141.7v2.1a3.1 3.1 0 0 0 2.7 2.3l44.2 12a7.9 7.9 0 0 0 6.7-1.1l.6-.9v-2.4M139.1 140.5a7.8 7.8 0 0 1 6.8-1.1l44.2 12a3 3 0 0 1 2.7 2.3 3.3 3.3 0 0 1-2.9 2.3 10.1 10.1 0 0 1-4.4 0l-44.2-12.1a2.94 2.94 0 0 1-2.7-2.3l.2-.7zM141.7 141.3a2.94 2.94 0 0 1 3.8 .1 .87 .87 0 0 1-.9 1.2 2.46 2.46 0 0 1-3-.9zM186.1 153.2a2.94 2.94 0 0 1 3.6 .2 1.06 1.06 0 0 1-1.1 1.2 2.65 2.65 0 0 1-2.8-.7v-.4zM71 165.6v.4M30.3 199.5v2.1a2.61 2.61 0 0 0 2.2 2.2l66.8 18.2a7.7 7.7 0 0 0 6.9-1.2l.3-.6 .1-.5v-2.1M33.5 199a3.1 3.1 0 0 1 3.6 .1 .81 .81 0 0 1 0 .9 .81 .81 0 0 1-.8 .4 2.75 2.75 0 0 1-3-.7v-.3zM118.8 184.1v2.1a2.97 2.97 0 0 0 2.7 2.3l48.6 13.3M122 183.6a2.97 2.97 0 0 1 3.8 .3 1.16 1.16 0 0 1-1.2 1.2 2.75 2.75 0 0 1-2.8-.8v-.3zM139.2 189.1l4.6-4.6 48.7 13.2a3.6 3.6 0 0 1 2.6 2 2.46 2.46 0 0 1-2.2 2.4 8.7 8.7 0 0 1-5.1 .1z"/>
<path d="M142.1 186.2l-16-4.4a7.6 7.6 0 0 0-6.8 1.2 1.61 1.61 0 0 0 .5 2.7l1.7 .7 17.7 4.8v-2.1M188.3 199.5a3.1 3.1 0 0 1 3.7 .1l.1 .2a1.06 1.06 0 0 1-1.2 1.1 2.56 2.56 0 0 1-2.7-.7l-.1-.4zM195.1 200v2.1a3 3 0 0 1-2.6 2.3 8.7 8.7 0 0 1-4.7 0l-17.7-4.8v2.2M50.6 204.5l31 8.4M50.6 204.5l4.7-4.6 31 8.4M53.6 201.6l-16-4.4a7.7 7.7 0 0 0-6.9 1.2 1.65 1.65 0 0 0 .6 2.7l1.6 .7 17.7 4.8v-2.1M81.6 212.9v2.1M86.3 210.5l17.6 4.8a3.1 3.1 0 0 1 2.7 2.3 3 3 0 0 1-2.6 2.2 8.7 8.7 0 0 1-4.7 0l-17.7-4.8M86.3 210.5l-4.7 4.5M86.3 208.3l-4.7 4.6M86.3 208.3v2.2M99.8 217.1a2.91 2.91 0 0 1 3.8 .2 1.16 1.16 0 0 1-1.2 1.2 2.56 2.56 0 0 1-2.7-.7l-.1-.4z"/>
<path d="M171.8 200.1l-1.7 1.7"/>
</g>
<g font-size="7.1">
<text x="112.6" y="267.8">Plano Robot Planar</text>
<text x="135.8" y="282.7">Ensamblaje 1</text>
</g>
<g font-size="4.7">
<text x="79.8" y="27.4">1</text>
<text x="87.9" y="52.6">2</text>
<text x="177.4" y="57.8">1</text>
<text x="129.1" y="71.8">3</text>
<text x="47.2" y="72">4</text>
<text x="147.1" y="117.9">Todas las medidas estan</text>
<text x="90.2" y="121.7">4</text>
<text x="147.1" y="122.4">en milimetros (mm)</text>
<text x="162.3" y="132.6">1</text>
<text x="162.2" y="178.8">2</text>
<text x="79.8" y="195.1">3</text>
</g>
<g font-size="4.7" fill="#808080">
<text x="57.6" y="115.3">4</text>
<text x="116" y="129.2" transform="rotate(-44 116 129.2)">20</text>
<text x="188.3" y="143.6">4</text>
<text x="46.6" y="146.3" transform="rotate(-90 46.6 146.3)">5</text>
<text x="195.5" y="147.8">10</text>
<text x="151.4" y="153.8" transform="rotate(15 151.4 153.8)">100</text>
<text x="85.1" y="158.7" transform="rotate(-44 85.1 158.7)">320</text>
<text x="197.1" y="167.3" transform="rotate(-90 197.1 167.3)">5</text>
<text x="31.8" y="168.3" transform="rotate(15 31.8 168.3)">270</text>
<text x="51.3" y="171.6" transform="rotate(-90 51.3 171.6)">2</text>
<text x="125.9" y="172.9">4</text>
<text x="106.6" y="177.8">10</text>
<text x="141.1" y="178.5" transform="rotate(-44 141.1 178.5)">20</text>
<text x="176.3" y="190.1" transform="rotate(15 176.3 190.1)">110</text>
<text x="22.1" y="194">4</text>
<text x="17.1" y="208.6">10</text>
<text x="100.2" y="206" transform="rotate(-44 100.2 206)">20</text>
<text x="146.3" y="209.1" transform="rotate(13 146.3 209.1)">150</text>
<text x="177.4" y="210.1" transform="rotate(-90 177.4 210.1)">10</text>
<text x="197.6" y="212.3" transform="rotate(-90 197.6 212.3)">5</text>
<text x="52.9" y="218.3" transform="rotate(15 52.9 218.3)">150</text>
<text x="75.1" y="221.5" transform="rotate(-90 75.1 221.5)">10</text>
<text x="111" y="230.2" transform="rotate(-90 111 230.2)">5</text>
</g>
<text font-size="3.9" x="196" y="280.4">A4</text>
<g font-size="2">
<text x="10.7" y="239.5">SI NO SE INDICA LO CONTRARIO:</text>
<text x="44.5" y="239.5">ACABADO:</text>
<text x="91.4" y="239.4">REBARBAR Y</text>
<text x="10.7" y="242">LAS COTAS SE EXPRESAN EN MM</text>
<text x="10.7" y="244.5">ACABADO SUPERFICIAL:</text>
<text x="91.4" y="241.9">ROMPER ARISTAS</text>
<text x="91.4" y="244.4">VIVAS</text>
<text x="130.5" y="240.8">NO CAMBIE LA ESCALA</text>
<text x="171.2" y="241">REVISIÓN</text>
<text x="10.7" y="247">TOLERANCIAS:</text>
<text x="12.3" y="249.5">LINEAL:</text>
<text x="12.3" y="252">ANGULAR:</text>
<text x="24.4" y="256.9">NOMBRE</text>
<text x="44.5" y="256.8">FIRMA</text>
<text x="57.3" y="256.8">FECHA</text>
<text x="110.1" y="257.1">TÍTULO:</text>
<text x="13.1" y="260.8">Juan Camilo Chibuque</text>
<text x="13" y="269.4">Victor Hugo rodriguez</text>
<text x="13" y="265.2">Leonardo Rodriguez Martinez.</text>
<text x="65.8" y="277.4">MATERIAL:</text>
<text x="110.2" y="278.5">N.º DE DIBUJO</text>
<text x="65.7" y="290.4">PESO:</text>
<text x="110.2" y="290.5">ESCALA:1:2</text>
<text x="162.4" y="290.4">HOJA 1 DE 1</text>
</g>
</svg>
